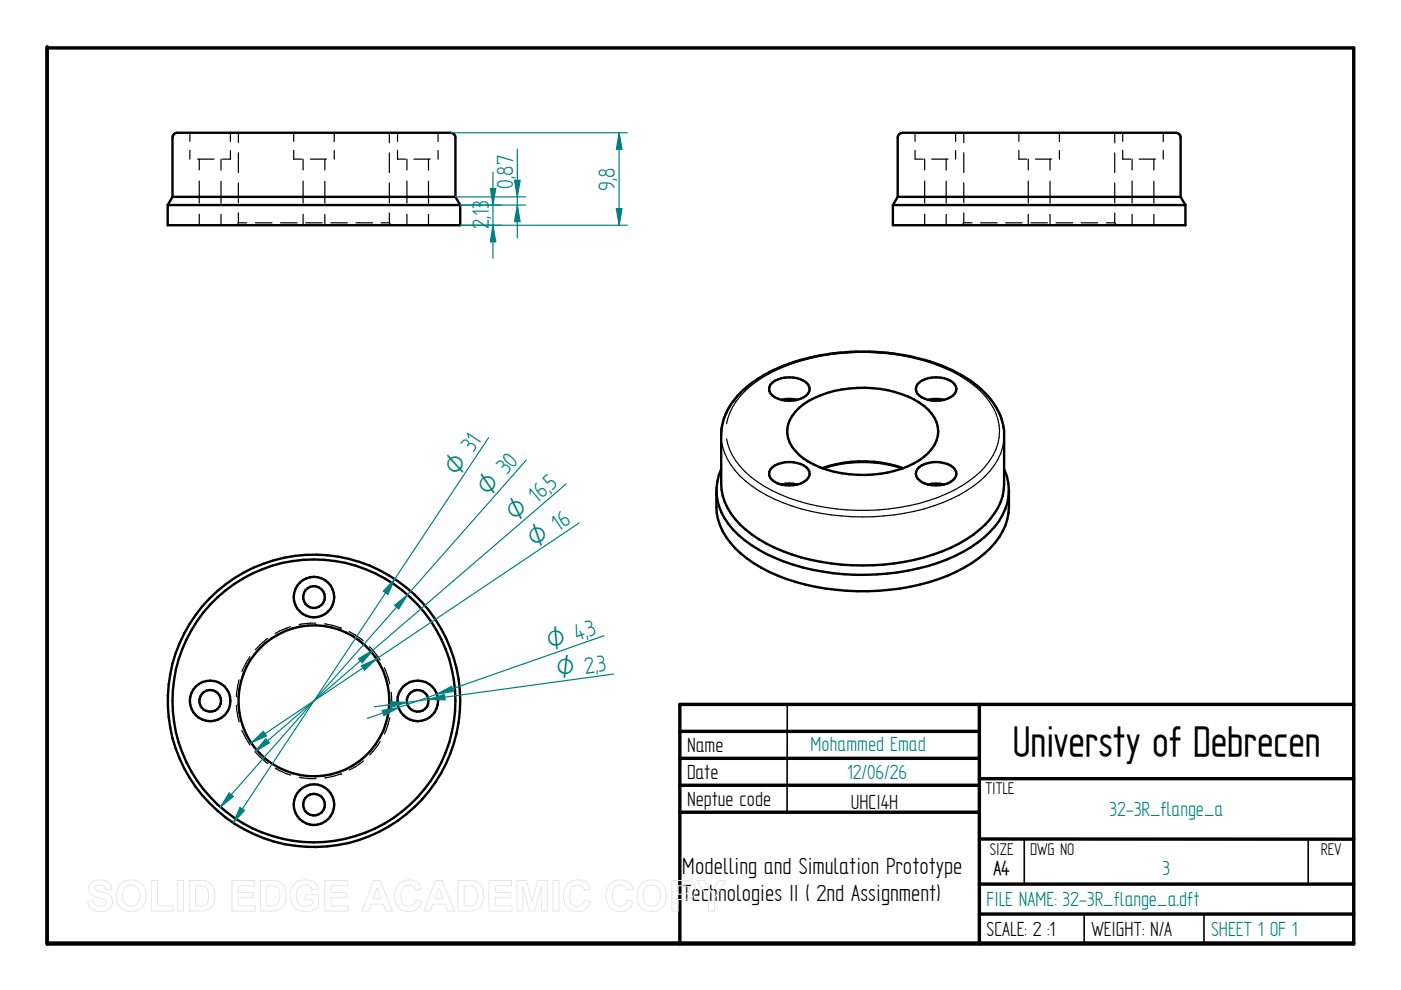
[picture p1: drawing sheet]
<svg xmlns="http://www.w3.org/2000/svg" width="297mm" height="210mm" viewBox="0 0 297 210" stroke-linecap="round" stroke-linejoin="round" font-family="sans-serif">
<path d="M10 9.9v190.3h277v-190h-277M144.1 155.1h63.5M207.6 149.4v50.8M287 149.4h-142.9v50.8M144.1 160.8h63.5M144.1 166.5h63.5M144.1 172.2h63.5M207.6 165.1h79.4M207.6 177.9h79.4M10 199.9h277M207.6 187.5h79.4M207.6 193.8h79.4" fill="none" stroke="#000" stroke-width=".72"/>
<path d="M166.9 149.4v22.8M217.2 178.1v9.4M277.4 178.1v9.4M229.9 193.8v6.4M255.3 193.8v6.4" fill="none" stroke="#000" stroke-width=".34"/>
<g fill="none" stroke="#000" stroke-width=".51">
<path d="M35.6 43.5v4.3h62v-4.3M35.6 43.5h62M36.6 41.7h60M36.6 41.7l-1 1.8M96.6 41.7v-12.6a1.01 1.01 0 0 0-1.1-.9h-58a1.01 1.01 0 0 0-.9 .9v12.6M96.6 41.7l1 1.8M189.3 43.5v4.3h62v-4.3M189.3 43.5h62M190.3 41.7h60M190.3 41.7l-1 1.8M250.3 41.7v-12.6a1.01 1.01 0 0 0-1-.9h-58a1.01 1.01 0 0 0-1 .9v12.6M250.3 41.7l1 1.8"/>
<path d="M152.9 99.5a18.1 18.1 0 0 0-.2 11.9 18.5 18.5 0 0 0 8.7 9 46.9 46.9 0 0 0 27.1 4.7 38.2 38.2 0 0 0 18.9-6.7 14.1 14.1 0 0 0 6.5-10.9v-3.5M152.9 92.2a13.6 13.6 0 0 1 5.7-10.4 36.7 36.7 0 0 1 19.6-7 44.4 44.4 0 0 1 26.1 5 16.7 16.7 0 0 1 8.4 10.3l.2 1.3v11.2a12.7 12.7 0 0 1-5.2 9.7 35.3 35.3 0 0 1-18.1 7.2 46.8 46.8 0 0 1-27.1-4.2 18.1 18.1 0 0 1-8.8-8.9l-.5-1.2-.3-2.6v-10.4M163.4 99.5a6 6 0 0 1 7.9 0 1.79 1.79 0 0 1-.9 2.7 6.1 6.1 0 0 1-7-.8 1.68 1.68 0 0 1 0-1.9zM163.8 81.1a6.4 6.4 0 0 1 7.1 0 1.78 1.78 0 0 1 .7 1.7 1.78 1.78 0 0 1-1.2 1.4 6.1 6.1 0 0 1-7-.8 1.68 1.68 0 0 1 .4-2.3zM169 84.8a8.3 8.3 0 0 0-3.3 0M169.4 86.5a21.1 21.1 0 0 1 13.9-4.3 21.8 21.8 0 0 1 12.7 3.9 6.3 6.3 0 0 1 2.2 8.2 13.2 13.2 0 0 1-8.5 5.5 25.3 25.3 0 0 1-18.3-1.9 8.6 8.6 0 0 1-4.5-6 6.6 6.6 0 0 1 2.5-5.4zM174.4 99.3a27.1 27.1 0 0 1 17 0M191.5 99.3a26 26 0 0 0-17.2 0M194.5 99.5a6 6 0 0 1 7.9 0 1.79 1.79 0 0 1-.9 2.7 6.1 6.1 0 0 1-7-.8 1.68 1.68 0 0 1 0-1.9zM194.9 81.1a6.4 6.4 0 0 1 7.2 0 1.78 1.78 0 0 1 .6 1.7 1.78 1.78 0 0 1-1.2 1.4 6.1 6.1 0 0 1-7-.8 1.68 1.68 0 0 1 .4-2.3zM196.8 84.8a8.3 8.3 0 0 1 3.3 0M212.9 99.5l.6 1.5 .4 3"/>
<path d="M169 102.7a6.7 6.7 0 0 0-3.3 0M200.1 102.7a6.7 6.7 0 0 0-3.3 0M213.9 104a13.6 13.6 0 0 1-5.2 10 36 36 0 0 1-18.4 7.4 48.9 48.9 0 0 1-27.8-3.9 20.2 20.2 0 0 1-9.6-8.9l-.8-2.6-.2-1.3"/>
<circle cx="66.6" cy="126.6" r="2.31"/>
<circle cx="66.6" cy="126.6" r="4.3"/>
<circle cx="44.6" cy="148.6" r="4.3"/>
<circle cx="44.6" cy="148.6" r="2.29"/>
<circle cx="66.6" cy="148.6" r="16"/>
<circle cx="66.6" cy="148.6" r="30"/>
<circle cx="66.6" cy="148.6" r="31"/>
<circle cx="88.6" cy="148.6" r="2.28"/>
<circle cx="88.6" cy="148.6" r="4.3"/>
<circle cx="66.6" cy="170.6" r="4.3"/>
<circle cx="66.6" cy="170.6" r="2.3"/>
</g>
<g fill="none" stroke="#000" stroke-width=".25">
<path d="M40.3 28.2v1.8M40.3 31.9v1.8M41.9 33.7h3.5M42.2 33.7v2.3M42.2 38.4v4.7M46.9 33.7v2.4M46.9 38.4v4.7M48.8 31.9v1.8h-1.6M48.8 28.2v1.8M50.5 28.2v2M50.5 32.4v4.2M50.5 38.8v4.2"/>
<path d="M62.3 31.9v1.8h1.7M62.3 28.2v1.8M64.3 33.7v2.3M64.3 38.4v4.7M65.8 33.7h3.4M68.9 33.7v2.4M68.9 38.4v4.7M70.9 28.2v1.8M70.9 31.9v1.8M82.5 28.2v2.1M82.5 32.4v4.2M82.5 38.8v4.2"/>
<path d="M84.3 31.9v1.8h1.7M84.3 28.2v1.8M86.3 33.7v2.3M86.3 38.4v4.7M87.8 33.7h3.4M90.8 33.7v2.4M90.8 38.4v4.7M92.9 28.2v1.8M92.9 31.9v1.8M194 31.9v1.8h1.7M194 28.2v1.8M196 33.7v2.3"/>
<path d="M196 38.4v4.7M197.5 33.7h3.5M200.6 33.7v2.4M200.6 38.4v4.7M202.6 28.2v1.8M202.6 31.9v1.8M204.3 28.2v2M204.3 32.4v4.2M204.3 38.8v4.2M216 31.9v1.8h1.7M216 28.2v1.8M218 33.7v2.3"/>
<path d="M218 38.4v4.7M219.5 33.7h3.5M222.6 33.7v2.4M222.6 38.4v4.7M224.6 28.2v1.8M224.6 31.9v1.8M236.3 28.2v2.1M236.3 32.4v4.2M236.3 38.8v4.2M238 31.9v1.8h1.7M238 28.2v1.8M240 33.7v2.3"/>
<path d="M240 38.4v4.7M241.5 33.7h3.5M244.6 33.7v2.4M244.6 38.4v4.7M246.6 28.2v1.8M246.6 31.9v1.8M42.2 45.4v2.4M46.9 45.5v2.3M50.2 47.6l-.1 .2M50.5 45.1v2.1M50.5 47.2l-.1 .2M50.5 47.2h1.8"/>
<path d="M54.1 47.2h3.6M59.5 47.2h3.5M64.3 45.4v2.4M64.8 47.2h3.5M68.9 45.5v2.3M70.1 47.2h3.6M75.5 47.2h3.5M80.8 47.2h1.7M82.5 47.2l.2 .2M82.5 45.2v2M82.9 47.6l.2 .2M86.3 45.4v2.4"/>
<path d="M90.8 45.5v2.3M196 45.4v2.4M200.6 45.5v2.3M204 47.6l-.2 .2M204.3 47.2h1.8M204.3 45.1v2.1M204.3 47.2l-.1 .2M207.9 47.2h3.5M213.2 47.2h3.5M218 45.4v2.4M218.6 47.2h3.5M222.6 45.5v2.3"/>
<path d="M223.9 47.2h3.5M229.2 47.2h3.5M234.6 47.2h1.7M236.3 47.2l.2 .2M236.3 45.2v2M236.7 47.6l.1 .2M240 45.4v2.4M244.6 45.5v2.3M153 93.9a14.6 14.6 0 0 0 6.5 9.2 39.5 39.5 0 0 0 21.2 6.5 43.5 43.5 0 0 0 24.2-5.5 15.9 15.9 0 0 0 7.7-9.2l.2-1M154 89.8a14.2 14.2 0 0 1 6.5-9 39 39 0 0 1 21.3-6.1 42.5 42.5 0 0 1 22 5.1 16 16 0 0 1 7.8 9.1 10.8 10.8 0 0 1-2.7 10 27.6 27.6 0 0 1-14.1 7.9 47.1 47.1 0 0 1-29.5-2 20.4 20.4 0 0 1-10-8.3l-.6-1.2-.7-2.3M53 139.2l-.8 1.4-.9 1.8M56.8 135.3l-2.7 2.5"/>
<path d="M61.6 132.9l-2.3 .9-1 .5M67 132.1l-3.6 .3M68.8 132.2l3.5 .9M72.3 133.1h.1M74 133.9l1.3 .7 1.7 1.2M78.4 137.1l.7 .7 1.5 2.2M50.1 149.6l.6 3.5M50.7 144.1l-.6 3.6M51.3 154.9l1.7 3.1M54.1 159.5l1.1 1.1 1.6 1.3M80.6 157.2l-2.2 2.9M81.5 141.6l1.1 3.3"/>
<path d="M82.6 152.2l-.3 1.3-.8 2.1M83 146.8v3.6M58.4 162.9l3.2 1.4M63.5 164.8l3.5 .3M72.3 164.1l-1.6 .5-1.8 .3M72.3 164h.1M77 161.3l-1.7 1.3-1.3 .7"/>
</g>
<path d="M95.5 28.2h37.5M131.3 28.2l.6 3.5h-1.2zM97.6 47.8h35.4" fill="none" stroke="#008080" stroke-width=".25"/>
<path d="M131.3 28.2l.6 3.5h-1.2z" fill="#008080"/>
<path d="M130.7 44.2h1.2l-.6 3.6z" fill="none" stroke="#008080" stroke-width=".25"/>
<path d="M130.7 44.2h1.2l-.6 3.6z" fill="#008080"/>
<path d="M104 40h1.1l-.6 3.5zM131.3 28.2v19.6M97.6 43.5h8.7M97.6 47.8h8.7" fill="none" stroke="#008080" stroke-width=".25"/>
<path d="M104 40h1.1l-.6 3.5z" fill="#008080"/>
<path d="M104.5 47.8l.6 3.5h-1.1z" fill="none" stroke="#008080" stroke-width=".25"/>
<path d="M104.5 47.8l.6 3.5h-1.1z" fill="#008080"/>
<path d="M104.5 36.5v18.2M109.1 38.2h1.2l-.6 3.5zM96.6 41.7h14.8M97.6 43.5h13.8" fill="none" stroke="#008080" stroke-width=".25"/>
<path d="M109.1 38.2h1.2l-.6 3.5z" fill="#008080"/>
<path d="M109.7 43.5l.6 3.5h-1.2z" fill="none" stroke="#008080" stroke-width=".25"/>
<path d="M109.7 43.5l.6 3.5h-1.2z" fill="#008080"/>
<path d="M109.7 31.6v18.9M103.6 92.8l-54.2 81.7M50.9 171.2l1 .6-2.5 2.7z" fill="none" stroke="#008080" stroke-width=".25"/>
<path d="M50.9 171.2l1 .6-2.5 2.7z" fill="#008080"/>
<path d="M83.7 122.8l-1.4 3.2-1-.7z" fill="none" stroke="#008080" stroke-width=".25"/>
<path d="M83.7 122.8l-1.4 3.2-1-.7z" fill="#008080"/>
<path d="M111.6 97.5l-64.9 73.6M48.6 168.1l.9 .8-2.8 2.2z" fill="none" stroke="#008080" stroke-width=".25"/>
<path d="M48.6 168.1l.9 .8-2.8 2.2z" fill="#008080"/>
<path d="M83.6 128.4l2.8-2.3-1.9 3z" fill="none" stroke="#008080" stroke-width=".25"/>
<path d="M83.6 128.4l2.8-2.3-1.9 3z" fill="#008080"/>
<path d="M120 102.6l-65.9 56.8M56.3 156.6l.8 .9-3 1.9z" fill="none" stroke="#008080" stroke-width=".25"/>
<path d="M56.3 156.6l.8 .9-3 1.9z" fill="#008080"/>
<path d="M76 139.7l3.1-1.9-2.3 2.7z" fill="none" stroke="#008080" stroke-width=".25"/>
<path d="M76 139.7l3.1-1.9-2.3 2.7z" fill="#008080"/>
<path d="M122.8 110.9l-69.5 46.6M53.3 157.5l2.5-2.4 .7 .9z" fill="none" stroke="#008080" stroke-width=".25"/>
<path d="M53.3 157.5l2.5-2.4 .7 .9z" fill="#008080"/>
<path d="M76.6 141.1l3.2-1.4-2.5 2.4z" fill="none" stroke="#008080" stroke-width=".25"/>
<path d="M76.6 141.1l3.2-1.4-2.5 2.4z" fill="#008080"/>
<path d="M128.1 134.8l-50.2 17.5M81 150.6l3.5-.6-3.1 1.7z" fill="none" stroke="#008080" stroke-width=".25"/>
<path d="M81 150.6l3.5-.6-3.1 1.7z" fill="#008080"/>
<path d="M92.6 147.2l3.2-1.7 .3 1.1z" fill="none" stroke="#008080" stroke-width=".25"/>
<path d="M92.6 147.2l3.2-1.7 .3 1.1z" fill="#008080"/>
<path d="M82.8 148.8l3.5 .1-3.4 1.1zM130 142.9l-50.7 7" fill="none" stroke="#008080" stroke-width=".25"/>
<path d="M82.8 148.8l3.5 .1-3.4 1.1z" fill="#008080"/>
<path d="M90.8 148.3l3.4-1.1 .2 1.2z" fill="none" stroke="#008080" stroke-width=".25"/>
<path d="M90.8 148.3l3.4-1.1 .2 1.2z" fill="#008080"/>
<g fill="none" stroke="#e6e6e6" stroke-width=".21">
<path d="M19.3 187.2a3.1 3.1 0 0 1 4 .2l.4 1.2h-1.3a1.28 1.28 0 0 0-1-.9 1.28 1.28 0 0 0-1.3 .4v.4a5.6 5.6 0 0 0 2.5 1 1.98 1.98 0 0 1 1.2 2.3 1.98 1.98 0 0 1-2.2 1.5 2.48 2.48 0 0 1-3-2.2l1.2-.1a1.44 1.44 0 0 0 1.3 1.2 1.44 1.44 0 0 0 1.5-.9 1.18 1.18 0 0 0-1.4-.9 2.36 2.36 0 0 1-2.4-2l.1-.7zM25.8 187.2a3.3 3.3 0 0 1 3.9-.1 3.3 3.3 0 0 1 1.2 3.8 3.2 3.2 0 0 1-3.8 2.3 3.2 3.2 0 0 1-2.4-3.7 3 3 0 0 1 1.1-2.3zM26.5 188.2a1.87 1.87 0 0 1 2.2-.3 1.87 1.87 0 0 1 1 2 1.87 1.87 0 0 1-1.8 2.3 1.87 1.87 0 0 1-1.9-2.3l.1-.8zM32.1 186.7h1.3v5.4h3.3v1.1h-4.6zM37.6 186.7h1.3v6.5h-1.3zM40.1 186.7h2.4a2.79 2.79 0 0 1 3 3.3 2.79 2.79 0 0 1-2.9 3.2h-2.5zM41.4 187.8a2.64 2.64 0 0 1 2.5 .5 3.3 3.3 0 0 1-.3 3.5l-.8 .3h-1.4zM49.2 186.7h4.8v1.1h-3.5v1.4h3.2v1.1h-3.2v1.8h3.6v1.1h-4.9zM55.2 186.7h2.4a2.79 2.79 0 0 1 3.1 3.3 2.79 2.79 0 0 1-3 3.2h-2.5zM56.6 187.8a2.64 2.64 0 0 1 2.4 .5 3.3 3.3 0 0 1-.3 3.5l-.8 .3h-1.3zM62.3 187.5a3.6 3.6 0 0 1 4.6-.2l.6 1.1-1.3 .3a1.8 1.8 0 0 0-2.2-.9 1.8 1.8 0 0 0-1.2 2 2.01 2.01 0 0 0 1.1 2.2 2.01 2.01 0 0 0 2.3-.4v-.8h-1.5v-1.1h2.9v2.6a3.8 3.8 0 0 1-5.5-.3 4 4 0 0 1 .2-4.5zM68.9 186.7h4.8v1.1h-3.5v1.4h3.2v1.1h-3.2v1.8h3.6v1.1h-4.9z"/>
<path d="M79.2 186.7h1.4l2.6 6.5h-1.4l-.6-1.5h-2.5l-.6 1.5h-1.4zM79.9 188.2l.9 2.4h-1.7zM84.5 187.5a2.87 2.87 0 0 1 4.9 1l-1.3 .3a1.6 1.6 0 0 0-1.8-1.1 1.6 1.6 0 0 0-1.3 1.7 2.19 2.19 0 0 0 1.3 2.8 1.55 1.55 0 0 0 1.9-1.4l1.2 .4a2.93 2.93 0 0 1-3.4 2 2.93 2.93 0 0 1-2.3-3.3v-.6a3.2 3.2 0 0 1 .8-1.8zM92.3 186.7h1.4l2.6 6.5h-1.4l-.5-1.5h-2.6l-.5 1.5h-1.4zM93 188.2l.9 2.4h-1.7zM97.1 186.7h2.4a2.79 2.79 0 0 1 3 3.3 2.79 2.79 0 0 1-2.9 3.2h-2.5zM98.4 187.8a2.64 2.64 0 0 1 2.4 .5 3.3 3.3 0 0 1-.2 3.5l-.9 .3h-1.3zM103.7 186.7h4.8v1.1h-3.5v1.4h3.2v1.1h-3.2v1.8h3.6v1.1h-4.9zM109.6 186.7h2l1.2 4.4 1.2-4.4h2v6.5h-1.2v-5.2l-1.4 5.2h-1.2l-1.3-5.2v5.2h-1.3zM117.2 186.7h1.3v6.5h-1.3zM120.3 187.5a2.87 2.87 0 0 1 4.8 1l-1.2 .3a1.6 1.6 0 0 0-1.9-1.1 1.6 1.6 0 0 0-1.2 1.7 2.19 2.19 0 0 0 1.3 2.8 1.55 1.55 0 0 0 1.8-1.4l1.3 .4a2.93 2.93 0 0 1-3.5 2 2.93 2.93 0 0 1-2.2-3.3v-.6a3.2 3.2 0 0 1 .8-1.8zM129.3 187.5a2.87 2.87 0 0 1 4.9 1l-1.2 .3a1.6 1.6 0 0 0-1.9-1.1 1.6 1.6 0 0 0-1.3 1.7 2.19 2.19 0 0 0 1.3 2.8 1.55 1.55 0 0 0 1.9-1.4l1.2 .4a2.93 2.93 0 0 1-3.4 2 2.93 2.93 0 0 1-2.3-3.3l.1-.6a3.2 3.2 0 0 1 .7-1.8z"/>
<path d="M136.2 187.2a3.3 3.3 0 0 1 3.9-.1 3.3 3.3 0 0 1 1.1 3.8 3.2 3.2 0 0 1-3.7 2.3 3.2 3.2 0 0 1-2.4-3.7 3 3 0 0 1 1.1-2.3zM136.9 188.2a1.87 1.87 0 0 1 2.2-.3 1.87 1.87 0 0 1 .9 2 1.87 1.87 0 0 1-1.8 2.3 1.87 1.87 0 0 1-1.8-2.3l.1-.8zM142.4 186.7h2.1a2.5 2.5 0 0 1 2.7 1 2.08 2.08 0 0 1-.1 2.2 2.08 2.08 0 0 1-2.1 .8h-1.2v2.5h-1.4zM143.8 187.8h.6a1.28 1.28 0 0 1 1.7 .9 1.22 1.22 0 0 1-1.6 .9h-.7zM147.8 186.7h1.5l1.6 2.5 1.4-2.5h1.6l-2.4 3.7v2.8h-1.3v-2.8z"/>
</g>
<text font-size="10.1" x="214.7" y="160.4">Universty of Debrecen</text>
<g font-size="5.6" fill="#008080">
<text x="108.8" y="40" transform="rotate(-90 108.8 40)">0,87</text>
<text x="130.4" y="40.5" transform="rotate(-90 130.4 40.5)">9,8</text>
<text x="103.7" y="48.6" transform="rotate(-90 103.7 48.6)">2,13</text>
<text x="107.5" y="100.8" transform="rotate(-49 107.5 100.8)">30</text>
<text x="117" y="104" transform="rotate(-41 117 104)">5</text>
<text x="124.9" y="135" transform="rotate(-19 124.9 135)">3</text>
<text x="126.9" y="142.5" transform="rotate(-8 126.9 142.5)">3</text>
</g>
<g font-size="5.6">
<text x="144.6" y="185.3">Modelling and Simulation Prototype</text>
<text x="144.6" y="191">Technologies II ( 2nd Assignment)</text>
</g>
<g font-size="5.4" fill="#008080">
<text x="97.1" y="101" transform="rotate(-56 97.1 101)">O 31</text>
<text x="103.6" y="105.3" transform="rotate(-48 103.6 105.3)">O</text>
<text x="109.3" y="110.7" transform="rotate(-41 109.3 110.7)">O 16,</text>
<text x="113.4" y="116.2" transform="rotate(-34 113.4 116.2)">O 16</text>
<text x="116.7" y="137.8" transform="rotate(-19 116.7 137.8)">O 4,</text>
<text x="118.2" y="143.6" transform="rotate(-8 118.2 143.6)">O 2,</text>
</g>
<g font-size="4.9">
<text x="145.7" y="159.4">Name</text>
<text x="145.7" y="165.1">Date</text>
<text x="145.7" y="170.8">Neptue code</text>
<text x="180.4" y="171.4">UHCI4H</text>
<text x="209.2" y="198.5">SCALE: 2 :1</text>
<text x="231.4" y="198.5">WEIGHT: N/A</text>
</g>
<g font-size="4.9" fill="#008080">
<text x="171.8" y="159.3">Mohammed Emad</text>
<text x="179.6" y="165.2">12/06/26</text>
<text x="235.2" y="173.1">32-3R_flange_a</text>
<text x="246.5" y="185.5">3</text>
<text x="209.2" y="192.2">FILE NAME: 32-3R_flange_a.dft</text>
<text x="256.8" y="198.5">SHEET 1 OF 1</text>
</g>
<text font-size="4.8" x="210.6" y="185.4">A4</text>
<g font-size="4.1">
<text x="208.9" y="168.4">TITLE</text>
<text x="209.8" y="181.2">SIZE</text>
<text x="218.4" y="181.2">DWG NO</text>
<text x="280" y="181.2">REV</text>
</g>
</svg>
